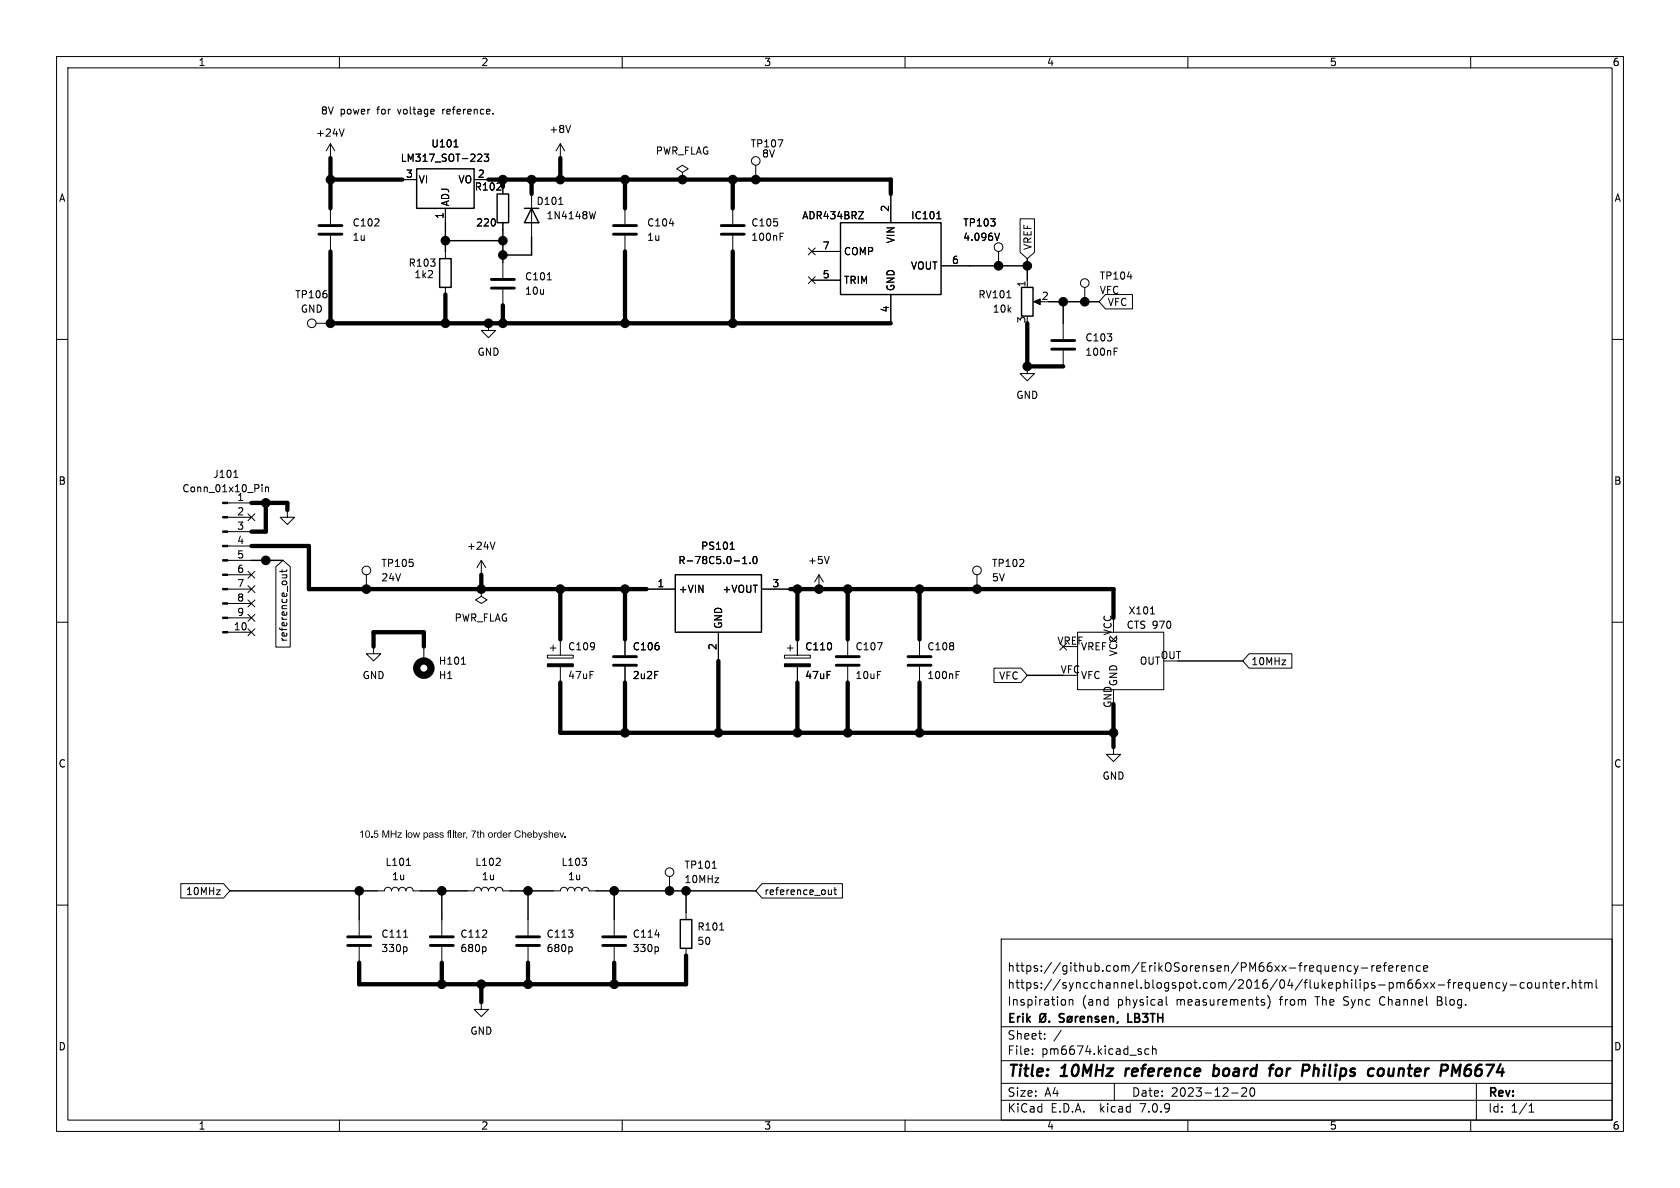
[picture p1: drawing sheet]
<svg xmlns="http://www.w3.org/2000/svg" width="297mm" height="210mm" viewBox="0 0 297 210" stroke-linecap="round" stroke-linejoin="round" font-family="sans-serif">
<g fill="none" stroke="#000" stroke-width=".18">
<path d="M10 10h277v190h-277zM12 12h273v186h-273zM60 10v2M110 10v2M160 10v2M210 10v2M260 10v2M58.4 25.4v2.5M58.4 36.8v2.8M58.4 25.4l-.7 1.3M58.4 25.4l.8 1.3M60.8 22.8l-.4 1.3"/>
<path d="M71.1 31.8h2.6M78.7 36.8v2.6M80.3 26h.7M83.8 31.8h2.6M84.6 27.2l.5 .1 .1 .3-.8 .9h.8M85.6 27.2h.8l-.4 .5 .3 .2v.5l-.2 .1-.5-.1M87.2 20v.2M88.9 33v1.3M88.9 39.4v1.2M94 34.3v7.6M98.8 36.1h.7M99.1 25.4v2.5"/>
<path d="M99.1 25.4l-.8 1.3M99.1 25.4l.7 1.3M100.9 22.2l-.4 1.2M105.3 37.4l-.3 1.3M110.5 36.8v2.8M118.3 39.5h.8M120.6 30.5l1.1-.7-1.1-.6-1 .6 1 .7v1.3M120.6 31.8h.1M129.5 36.8v2.8M133.6 29.2v2.6M137.5 24.7h.9l-.6 1.3M151.8 37.4h.8l-.8 1.3h.8"/>
<path d="M157.5 34.3v5.1M165.6 38.7h.7M165.9 37.6l.1-.2v1.3M180.3 38.7h2.6v5.9l-1.3 1.1-1.3-1.1zM10 60h2M55.9 57.2h2.5M58.4 41.7v2.8M78.7 44.5v1.2M78.7 50.8v1.3M86.4 57.2v1.2h1.2l-1.2 1.3-1.3-1.3h1.3M88.9 46.4v2.7M88.9 51.2v2.8"/>
<path d="M96.8 49.5h.7M110.5 41.7v2.8M129.5 41.7v2.8M137.9 41.8h.4M137.9 41.2h.6M142.9 43.8l1.2 1.3M142.9 48.9l1.2 1.2M143.5 49.5h5.1M143.5 44.5h5.1M144.1 43.8l-1.2 1.3M144.1 48.9l-1.2 1.2M157.5 52.1v5.1"/>
<path d="M166.4 47h5M176.5 44.5v2.5M176.7 41.2l-.4 1.3M178 52.6h.7M181.6 49.5v1.3M183.1 53.3h1M188 57.2v2.7M191.8 50.8v2.5M195.4 52.1h4.8v2.5h-4.8l-1.1-1.3zM199.3 48.9h.8M285 60h2M181.6 64.8v1.2h1.3l-1.3 1.3-1.3-1.3h1.3"/>
<path d="M188 62v2.8M197 62.1h.4M197 61.5h.6M40.2 99.1h4.2M40.2 96.5h4.2M40.2 94h4.2M40.2 91.4h4.2M40.2 88.9h4.2M41.3 84.4h.8M43.8 90.8l1.3 1.2M45.1 90.8l-1.3 1.2M46.3 85.7v.1"/>
<path d="M46.3 86.1v.8M46.9 86.1v.8M46.9 86.2l.2-.1 .3 .1 .1 .7M50.8 90.2v1.2h1.3l-1.3 1.3-1.3-1.3h1.3M85.1 99.1l-.8 1.2M85.1 99.1v2.5M85.1 99.1l.8 1.2M87.5 95.8l-.4 1.3M129.1 97.1h.7M129.3 96l.1-.2v1.3M131.3 99.6h.7M131.3 98.7l.4-.3v1.2"/>
<path d="M132.6 99.5v.1M133.2 98.5l.2-.1a.68 .68 0 0 1 .5 .6 .68 .68 0 0 1-.5 .6l-.2-.1-.1-.3zM146.6 98.4l-.4 1.2M10 110h2M40.2 111.8h4.2M40.2 109.2h4.2M40.2 106.7h4.2M40.2 104.1h4.2M40.2 101.6h4.2M43.8 111.2l1.3 1.2M43.8 101l1.3 1.2M43.8 108.6l1.3 1.2"/>
<path d="M43.8 106.1l1.3 1.2M43.8 103.5l1.3 1.2M45.1 111.2l-1.3 1.2M45.1 101l-1.3 1.2M45.1 108.6l-1.3 1.2M45.1 106.1l-1.3 1.2M45.1 103.5l-1.3 1.2M48.8 100.2l1.2-1.1 1.3 1.1v14.2h-2.5zM49.9 101.6h.8M49.9 100.7v.5M50.6 101.6l.1 .2-.1 .3M50.7 100.7l-.2 .3h-1.1"/>
<path d="M64.8 101.6v2.5M66 114.3v1.3h1.3l-1.3 1.2-1.2-1.2h1.2M74.9 114.3v2.5M81.6 117.4h.7M85.1 104.1v1.3l1 .6-1 .7-1-.7 1-.6M85.1 104.1h.1M96.8 115.8h4.5v.5h-4.5zM97.3 114.6h1M97.8 114v1.1M99.1 113v2.8M99.1 117.9v2.8M110.5 113v2.8"/>
<path d="M110.5 117.9v2.8M114.3 104.1h5.1M127 111.8v5M134.6 104.1h5.1M138.7 115.8h4.6v.5h-4.6zM139.2 114.6h1M139.7 114v1.1M141 113v2.8M141 117.9v2.8M144.8 101.6l-.8 1.3M144.8 101.6v2.5M144.8 101.6l.7 1.3"/>
<path d="M149.9 113v2.8M149.9 117.9v2.8M155.1 113.6h.9l-.6 1.3M162.6 113v2.8M162.6 117.9v2.8M169 119.3h.4M169 118.7h.6M172.7 101.6v2.5M175.7 118.1h4.8l1.1 1.3-1.1 1.3h-4.8zM187.4 113.7l1.2 1.2M188.6 113.7l-1.2 1.2M190.5 111.8h15.2v10.1h-15.2z"/>
<path d="M203.4 108.5h.7M220.8 115.6h7.6v2.5h-7.6l-1.1-1.3zM285 110h2M196.8 132.1v1.3h1.3l-1.3 1.2-1.2-1.2h1.2M10 160h2M32 156.2h7.5l1.1 1.3-1.1 1.3h-7.5zM66.7 157.5h1.2a.64 .64 0 0 1 .7-.7 .64 .64 0 0 1 .6 .7 .64 .64 0 0 1 .6-.7 .64 .64 0 0 1 .7 .7 .64 .64 0 0 1 .6-.7 .64 .64 0 0 1 .7 .7 .64 .64 0 0 1 .6-.7 .64 .64 0 0 1 .6 .7h1.3M71.8 153h.8M82.5 157.5h1.3a.64 .64 0 0 1 .7-.7 .64 .64 0 0 1 .6 .7 .64 .64 0 0 1 .6-.7 .64 .64 0 0 1 .7 .7 .64 .64 0 0 1 .6-.7 .64 .64 0 0 1 .6 .7 .64 .64 0 0 1 .7-.7 .64 .64 0 0 1 .6 .7h1.3M87.7 153h.7M88.4 151.8v.5M97.8 157.5h1.3a.64 .64 0 0 1 .6-.7 .64 .64 0 0 1 .6 .7 .64 .64 0 0 1 .7-.7 .64 .64 0 0 1 .6 .7 .64 .64 0 0 1 .6-.7 .64 .64 0 0 1 .7 .7 .64 .64 0 0 1 .6-.7 .64 .64 0 0 1 .6 .7h1.3"/>
<path d="M102.9 151.7h.8l-.4 .5M103.6 152.3v.6M118.4 154.9v2.6M125.9 153.5h.7M134.7 156.2h14.2v2.6h-14.2l-1.1-1.3zM147 157.3v.9M147 158l-.2 .2-.3-.1M147.4 157.3h.5M147.6 156.9v1.1l.3 .2M285 160h2M63.5 162.6v2.8M63.5 167.4v2.8"/>
<path d="M71.4 165.7h.7M71.7 167.4l.3 .2v.4l-.3 .2M78.1 162.6v2.8M78.1 167.4v2.8M85.1 177.2v1.2h1.3l-1.3 1.3-1.3-1.3h1.3M85.7 167.4l.2 .2v.4l-.2 .2M93.3 162.6v2.8M93.3 167.4v2.8M100.9 167.4l.3 .2v.4l-.3 .2M108.6 162.6v2.8M108.6 167.4v2.8M115.8 165.3h.8"/>
<path d="M116.2 167.4l.2 .2v.4l-.2 .2M121.3 161.3v1.3M121.3 167.6v1.3M127.2 164.4h.8M177 166h108v32h-108zM188.1 176.7l.3 .3v.4l-.3 .3M189 176.8l.2-.1 .4 .1 .1 .9M189 176.7v1M206.2 176.2v1.3l.2 .2M223.2 176.7l.3 .1M223.2 177.2l.3 .1 .1 .2-.2 .2h-.3M224.2 176.1a1.74 1.74 0 0 1-.1 2.2"/>
<path d="M237.3 170.7l.2 .2v.8M238.9 170.8l-.4-.1-.3 .3v.4l.1 .2h.6M239.4 170.7l.3 1M239.7 171.7l-.1 .4-.2 .1M240.1 170.7l-.4 1M240.7 171.1h1.1M242.5 170.7v1M243 170.7l-.3 .1-.2 .2M243.4 171.2l.7-.1-.1-.3-.4-.1-.2 .2 .1 .7h.5M244 176.4l-.1 .4 .1 .7M244.5 170.7h.6M245.1 170.2l-.4 .2v1.3"/>
<path d="M245.5 171.2l.7-.1v-.3l-.5-.1-.2 .2 .1 .7h.6M246.9 170.7v1M247.3 170.7l-.3 .1-.1 .2M247.7 171.2l.8-.1-.1-.3-.4-.1-.3 .2 .1 .7h.6M249.1 170.8l.2-.1 .4 .1v.9M249.1 170.7v1M251.1 170.8l-.4-.1-.3 .3v.4l.1 .2h.6M251.7 171.2l.7-.1-.1-.3-.4-.1-.2 .2v.7h.6M254.1 176.9h.5M254.6 176.2h-.5v1.5h.6M259.8 173.7v1.5M259.8 173.8l-.4-.1-.3 .3v.4l.1 .2h.6"/>
<path d="M260.5 173.7l.1 .9 .4 .1 .2-.1M261.2 173.7v1M261.8 174.2l.7-.1v-.3l-.5-.1-.2 .2 .1 .7h.6M263.2 173.8l.2-.1 .3 .1 .1 .9M263.2 173.7v1M265.2 173.8l-.5-.1-.2 .3v.4l.1 .2h.6M265.7 173.7l.3 1M266 174.7l-.1 .4-.2 .1M266.4 173.7l-.4 1M267 174.1h1.1M269.5 173.8l-.5-.1-.3 .3v.4l.2 .2h.6M270.2 173.8l.3-.1 .3 .3v.4l-.3 .3-.3-.1-.2-.2v-.4z"/>
<path d="M271.5 173.7v.9l.4 .1 .2-.1M272.1 173.7v1M272.8 173.8l.2-.1 .4 .1 .1 .9M272.8 173.7v1M274 173.7h.5M274.2 173.2v1.3l.3 .2M275 174.2l.7-.1-.1-.3-.4-.1-.2 .2v.7h.6M276.3 173.7v1M276.7 173.7l-.2 .1-.2 .2M277.2 174.6v.1M278 173.8l.2-.1 .3 .1 .1 .9M278 173.2v1.5"/>
<path d="M279.1 173.7h.6M279.3 173.2v1.3l.4 .2M280.2 173.8l.4-.1 .2 .2M280.2 173.7v1M280.8 173.9l.2-.2 .4 .1 .1 .9M280.8 173.9v.8M282.2 173.2v1.3l.2 .2M60 198v2M110 198v2M160 198v2M177 194.5h108M177 191.5h108"/>
<path d="M177 187.5h108M177 181.5h108M182.5 186.3v.1M182.5 185.5v.1M184.7 183.6v.1M184.7 182.8v.1M187.6 182.1l-1.3 2M197 191.5v3M203.1 185.5l-.4-.1-.3 .3v.4l.1 .2h.6M203.7 185.5l.3-.1 .3 .1 .1 .9M203.7 184.9v1.5M210 198v2"/>
<path d="M217.7 193.2h1.2M219.5 192.4l.6-.1 .2 .1 .1 .3-.9 1.1h.9M221.2 192.4l.1-.1a.81 .81 0 0 1 .6 .6 .81 .81 0 0 1-.3 .8l-.1 .1a.81 .81 0 0 1-.6-.6 .81 .81 0 0 1 .3-.8zM260 198v2M261 191.5v6.5M270.3 196.6h.9M270.3 195.5l.4-.4v1.5"/>
<circle cx="133.6" cy="28.4" r=".76"/>
<circle cx="55.1" cy="57.1" r=".76"/>
<circle cx="176.5" cy="43.7" r=".76"/>
<circle cx="191.8" cy="50" r=".76"/>
<circle cx="64.8" cy="100.8" r=".76"/>
<circle cx="172.7" cy="100.8" r=".76"/>
<circle cx="118.4" cy="154.2" r=".76"/>
</g>
<path d="M199.1 188.9l-.2 1.3M214.6 189l.2-.1 .6 .1M214.7 188.2l-.3 2M215.3 190a.66 .66 0 0 1-.8 .1M225 188.2h.2M226.3 188.9a.62 .62 0 0 0-.7 .4v.7a.52 .52 0 0 0 .8 .1M232.4 188.2l-.2 2M232.9 188.9l-.6 .2M243.6 189.3a.55 .55 0 0 1 .5-.4 .55 .55 0 0 1 .6 .4l-.1 .5a.57 .57 0 0 1-1 .2M257.4 189.6l.8-1.4-.2 2" fill="none" stroke="#000" stroke-width=".4"/>
<g fill="none" stroke="#000" stroke-width=".3">
<path d="M183.9 179.4a.5 .5 0 0 1 .6-.2 .5 .5 0 0 1 .3 .5v.5a.5 .5 0 0 1-.5 .5 .5 .5 0 0 1-.5-.5zM184.9 179.2l-1.1 1.5M188.1 179.3l-.5-.1-.3 .3 .1 .3 .7 .3v.4l-.3 .2-.5-.1M188.8 179.8l.2-.1 .4 .1 .1 .6-.2 .2-.3 .1-.2-.2zM189.6 179.7l-1 1M190.1 179.7v1M190.6 179.7l-.3 .1-.2 .2M192.3 179.8l.3-.1 .3 .1 .1 .9M192.3 179.7v1M194.2 179.8l-.4-.1-.2 .2 .1 .2 .5 .2v.3h-.6M196.2 179.8l.2-.1 .4 .1v.9M196.2 179.7v1"/>
<path d="M199.4 179.2v1.5h.7M185.5 180.5v.2M191 180.2l.7-.2-.1-.2-.4-.1-.2 .2 .1 .7h.5M194.8 180.2l.8-.2-.1-.2-.4-.1-.3 .2 .1 .7h.6M197.6 180.6l-.1 .3"/>
</g>
<g fill="none" stroke="#000" stroke-width=".25">
<path d="M73.7 29.8h10.1v7h-10.1zM78.7 39.4v5.1M87.9 34.3h2v5.1h-2zM92.7 36.8h2.5M94 36.8l1.2 2.6h-2.5zM148.6 39.4h17.8v12.7h-17.8zM77.7 45.7h2.1v5.1h-2.1zM78.7 42.5h10.2M88.9 40.6v5.8M94 41.9v3.2h-5.1M171.4 47h10.2M180.6 50.8h2v5.1h-2z"/>
<path d="M181.6 45.7v3.8M185.4 53.3h8.9M188 53.3v3.9M44.4 99.1h5.6M47 99.1v.2M119.4 101.6h15.2v10.2h-15.2zM181.6 119.4h6.4M208.3 116.8h11.4M40.6 157.5h26.1M63.5 157.5v5.1M74.3 157.5h8.2M78.1 157.5v5.1"/>
<path d="M90.2 157.5h7.6M93.3 157.5v5.1M105.4 157.5h28.2M108.6 157.5v5.1M121.3 157.5v3.8M120.3 162.6h2v5h-2z"/>
</g>
<g fill="none" stroke="#000" stroke-width=".51">
<path d="M56.4 39.9h4.1M108.5 39.9h4M127.5 39.9h4.1M56.4 41.4h4.1M86.9 50.9h4M86.9 49.4h4M108.5 41.4h4M127.5 41.4h4.1M185.9 61.7h4.1M185.9 60.2h4.1M108.5 117.6h4M108.5 116.1h4"/>
<path d="M147.8 117.6h4.1M147.8 116.1h4.1M160.5 117.6h4.1M160.5 116.1h4.1M61.5 167.1h4M61.5 165.6h4M76.1 167.1h4M76.1 165.6h4M91.3 167.1h4.1M91.3 165.6h4.1M106.6 167.1h4M106.6 165.6h4"/>
</g>
<g fill="#000" stroke="#000" stroke-width=".18">
<path d="M182.8 53.3l1.1-.5v1zM39.4 98.9h.8v.3h-.8zM39.4 96.4h.8v.2h-.8zM39.4 93.9h.8v.2h-.8zM39.4 91.3h.8v.3h-.8zM39.4 88.8h.8v.2h-.8zM39.4 111.6h.8v.3h-.8zM39.4 109.1h.8v.2h-.8zM39.4 106.6h.8v.2h-.8zM39.4 104h.8v.3h-.8zM39.4 101.5h.8v.2h-.8zM96.8 117.3h4.5v.6h-4.5z"/>
<path d="M138.7 117.3h4.6v.6h-4.6z"/>
<circle cx="58.4" cy="31.7" r=".76"/>
<circle cx="88.9" cy="31.7" r=".76"/>
<circle cx="94" cy="31.7" r=".76"/>
<circle cx="99.1" cy="31.7" r=".76"/>
<circle cx="110.5" cy="31.7" r=".76"/>
<circle cx="120.6" cy="31.7" r=".76"/>
<circle cx="129.5" cy="31.7" r=".76"/>
<circle cx="133.6" cy="31.7" r=".76"/>
<circle cx="58.4" cy="57.1" r=".76"/>
<circle cx="78.7" cy="57.1" r=".76"/>
<circle cx="78.7" cy="42.5" r=".76"/>
<circle cx="86.4" cy="57.1" r=".76"/>
<circle cx="88.9" cy="42.5" r=".76"/>
<circle cx="88.9" cy="57.1" r=".76"/>
<circle cx="88.9" cy="45.1" r=".76"/>
<circle cx="110.5" cy="57.1" r=".76"/>
<circle cx="129.5" cy="57.1" r=".76"/>
<circle cx="176.5" cy="47" r=".76"/>
<circle cx="181.6" cy="47" r=".76"/>
<circle cx="188" cy="53.3" r=".76"/>
<circle cx="191.8" cy="53.3" r=".76"/>
<circle cx="181.6" cy="64.8" r=".76"/>
<circle cx="47" cy="88.9" r=".76"/>
<circle cx="47" cy="99.1" r=".76"/>
<circle cx="64.8" cy="104.1" r=".76"/>
<circle cx="85.1" cy="104.1" r=".76"/>
<circle cx="99.1" cy="104.1" r=".76"/>
<circle cx="110.5" cy="104.1" r=".76"/>
<circle cx="141" cy="104.1" r=".76"/>
<circle cx="144.8" cy="104.1" r=".76"/>
<circle cx="149.9" cy="104.1" r=".76"/>
<circle cx="162.6" cy="104.1" r=".76"/>
<circle cx="172.7" cy="104.1" r=".76"/>
<circle cx="110.5" cy="129.5" r=".76"/>
<circle cx="127" cy="129.5" r=".76"/>
<circle cx="141" cy="129.5" r=".76"/>
<circle cx="149.9" cy="129.5" r=".76"/>
<circle cx="162.6" cy="129.5" r=".76"/>
<circle cx="196.8" cy="129.5" r=".76"/>
<circle cx="63.5" cy="157.5" r=".76"/>
<circle cx="78.1" cy="157.5" r=".76"/>
<circle cx="93.3" cy="157.5" r=".76"/>
<circle cx="108.6" cy="157.5" r=".76"/>
<circle cx="118.4" cy="157.5" r=".76"/>
<circle cx="121.3" cy="157.5" r=".76"/>
<circle cx="78.1" cy="174" r=".76"/>
<circle cx="85.1" cy="174" r=".76"/>
<circle cx="93.3" cy="174" r=".76"/>
<circle cx="108.6" cy="174" r=".76"/>
</g>
<circle cx="74.9" cy="118.1" r="1.27" fill="none" stroke="#000" stroke-width="1.3"/>
<g fill="none" stroke="#000" stroke-width=".76">
<path d="M58.4 31.8h12.7M58.4 27.9v8.9M86.4 31.8h71.1v2.5M88.9 31.8v1.2M94 31.8v2.5M99.1 27.9v3.9M110.5 31.8v5M129.5 31.8v5M58.4 44.5v12.7h99.1M78.7 52.1v5.1M88.9 54v3.2M110.5 44.5v12.7"/>
<path d="M129.5 44.5v12.7M181.6 57.2v7.6h6.4M44.4 96.5h10.2v7.6h59.7M44.4 88.9h6.4v1.3M47 88.9v5.1h-2.6M66 114.3v-2.5h8.9v2.5M85.1 101.6v2.5M99.1 104.1v8.9M110.5 104.1v8.9M127 116.8v12.7M139.7 104.1h57.1v5.1M141 104.1v8.9"/>
<path d="M149.9 104.1v8.9M162.6 104.1v8.9M99.1 120.7v8.8h97.7M110.5 120.7v8.8M141 120.7v8.8M149.9 120.7v8.8M162.6 120.7v8.8M196.8 124.5v7.6M78.1 170.2v3.8M85.1 174v3.2M93.3 170.2v3.8M108.6 170.2v3.8"/>
<path d="M121.3 168.9v5.1h-57.8v-3.8"/>
</g>
<g font-size="2.8">
<text x="178" y="190.9">Title:</text>
<text x="187.7" y="190.9">10MHz</text>
<text x="199.8" y="190.9">reference</text>
<text x="216.1" y="190.9">board</text>
<text x="226.9" y="190.9">for</text>
<text x="233.4" y="190.9">Philips</text>
<text x="245.9" y="190.9">counter</text>
<text x="259.5" y="190.9">PM6674</text>
</g>
<g font-size="2.1">
<text x="178" y="172">https://github.com/ErikOSorensen/PM66xx-frequency-reference</text>
<text x="178" y="178">Inspiration</text>
<text x="178" y="175">https://syncchannel.blogspot.com/2016/04/flukephilips-pm66xx-frequency-counter.html</text>
<text x="191.2" y="178">(and</text>
<text x="197.6" y="178">physical</text>
<text x="208.1" y="178">measurements)</text>
<text x="226.6" y="178">from</text>
<text x="233" y="178">The</text>
<text x="238.1" y="178">Sync</text>
<text x="244.6" y="178">Channel</text>
<text x="254.9" y="178">Blog.</text>
<text x="178" y="184">Sheet:</text>
<text x="178" y="181.2">Erik</text>
<text x="200.7" y="181.2">LB3TH</text>
<text x="178" y="186.7">File:</text>
<text x="184.1" y="186.7">pm6674.kicad_sch</text>
<text x="178" y="196.9">KiCad</text>
<text x="178" y="194.1">Size:</text>
<text x="184.7" y="194.1">A4</text>
<text x="185.7" y="196.9">E.D.A.</text>
<text x="194.6" y="196.9">kicad</text>
<text x="200" y="194.1">Date:</text>
<text x="201.8" y="196.9">7.0.9</text>
<text x="207" y="194.1">2023-12-20</text>
<text x="263" y="194.3">Rev:</text>
<text x="263" y="196.9">Id:</text>
<text x="267.1" y="196.9">1/1</text>
</g>
<g font-size="1.8">
<text x="35" y="11.9">1</text>
<text x="85" y="11.9">2</text>
<text x="135" y="11.9">3</text>
<text x="185" y="11.9">4</text>
<text x="235" y="11.9">5</text>
<text x="285" y="11.9">6</text>
<text x="56.6" y="20.3">8V</text>
<text x="60.1" y="20.3">power</text>
<text x="66.8" y="20.3">for</text>
<text x="70.6" y="20.3">voltage</text>
<text x="78.7" y="20.3">reference.</text>
<text x="97" y="23.7">+8V</text>
<text x="55.8" y="24.4">+24V</text>
<text x="70.7" y="28.8">LM317_SOT-223</text>
<text x="76.2" y="26.3">U101</text>
<text x="115.8" y="27.5">PWR_FLAG</text>
<text x="132.6" y="26.3">TP107</text>
<text x="134.6" y="28">8V</text>
<text x="10.3" y="35.9">A</text>
<text x="71.7" y="31.5">3</text>
<text x="73.9" y="32.6">VI</text>
<text x="80.9" y="32.6">VO</text>
<text x="83.8" y="33.9">R102</text>
<text x="84.4" y="31.5">2</text>
<text x="285.3" y="35.9">A</text>
<text x="62.2" y="40.2">C102</text>
<text x="78.5" y="38.8" transform="rotate(-90 78.5 38.8)">1</text>
<text x="79.6" y="36.6" transform="rotate(-90 79.6 36.6)">ADJ</text>
<text x="84.1" y="40.2">220</text>
<text x="94.8" y="36.4">D101</text>
<text x="96.5" y="39">1N4148W</text>
<text x="114.3" y="40.2">C104</text>
<text x="132.7" y="40.2">C105</text>
<text x="141.7" y="39">ADR434BRZ</text>
<text x="157.2" y="37.5" transform="rotate(-90 157.2 37.5)">2</text>
<text x="161" y="39">IC101</text>
<text x="170.2" y="40.2">TP103</text>
<text x="62.2" y="42.8">1u</text>
<text x="72.1" y="47.3">R103</text>
<text x="114.3" y="42.8">1u</text>
<text x="132.7" y="42.8">100nF</text>
<text x="145.3" y="44.2">7</text>
<text x="149.1" y="45.3">COMP</text>
<text x="158.3" y="43.1" transform="rotate(-90 158.3 43.1)">VIN</text>
<text x="160.9" y="47.9">VOUT</text>
<text x="168.2" y="46.7">6</text>
<text x="170.2" y="42.8">4.096V</text>
<text x="182.6" y="44.3" transform="rotate(-90 182.6 44.3)">VREF</text>
<text x="52.1" y="52.9">TP106</text>
<text x="73.2" y="49.4">1k2</text>
<text x="92.7" y="49.8">C101</text>
<text x="92.7" y="52.3">10u</text>
<text x="145.3" y="49.3">5</text>
<text x="149.1" y="50.4">TRIM</text>
<text x="158.3" y="51.6" transform="rotate(-90 158.3 51.6)">GND</text>
<text x="172.9" y="52.9">RV101</text>
<text x="181.4" y="50.9" transform="rotate(-90 181.4 50.9)">1</text>
<text x="184.1" y="53.1">2</text>
<text x="194.3" y="49.6">TP104</text>
<text x="194.3" y="52.2">VFC</text>
<text x="53.1" y="55.5">GND</text>
<text x="157.2" y="55.3" transform="rotate(-90 157.2 55.3)">4</text>
<text x="175.4" y="55.5">10k</text>
<text x="181.4" y="57.2" transform="rotate(-90 181.4 57.2)">3</text>
<text x="195.7" y="54.3">VFC</text>
<text x="84.3" y="63.1">GND</text>
<text x="191.8" y="60.6">C103</text>
<text x="191.8" y="63.1">100nF</text>
<text x="179.6" y="70.7">GND</text>
<text x="10.3" y="85.9">B</text>
<text x="32.1" y="87.2">Conn_01x10_Pin</text>
<text x="37.6" y="84.7">J101</text>
<text x="41.8" y="88.6">1</text>
<text x="285.3" y="85.9">B</text>
<text x="41.8" y="91.2">2</text>
<text x="41.8" y="93.7">3</text>
<text x="41.8" y="96.3">4</text>
<text x="41.8" y="98.8">5</text>
<text x="41.8" y="101.3">6</text>
<text x="67.3" y="100.4">TP105</text>
<text x="82.4" y="97.4">+24V</text>
<text x="119.8" y="99.9">R-78C5.0-1.0</text>
<text x="123.8" y="97.4">PS101</text>
<text x="142.7" y="99.9">+5V</text>
<text x="175.3" y="100.4">TP102</text>
<text x="41.8" y="103.9">7</text>
<text x="41.8" y="106.4">8</text>
<text x="67.3" y="103">24V</text>
<text x="116.1" y="103.9">1</text>
<text x="119.9" y="105">+VIN</text>
<text x="127.6" y="105">+VOUT</text>
<text x="136.5" y="103.9">3</text>
<text x="175.3" y="103">5V</text>
<text x="41.2" y="111.5">10</text>
<text x="41.8" y="109">9</text>
<text x="51" y="113.6" transform="rotate(-90 51 113.6)">reference_out</text>
<text x="80.3" y="110.1">PWR_FLAG</text>
<text x="127.9" y="111.3" transform="rotate(-90 127.9 111.3)">GND</text>
<text x="196.6" y="112.4" transform="rotate(-90 196.6 112.4)">VCC</text>
<text x="199.1" y="111.4">CTS 970</text>
<text x="199.4" y="108.8">X101</text>
<text x="77.5" y="117.7">H101</text>
<text x="100.3" y="115.2">C109</text>
<text x="111.8" y="115.2">C106</text>
<text x="126.7" y="115" transform="rotate(-90 126.7 115)">2</text>
<text x="142.2" y="115.2">C110</text>
<text x="151.1" y="115.2">C107</text>
<text x="163.8" y="115.2">C108</text>
<text x="186.8" y="114">VREF</text>
<text x="187.4" y="119.1">VFC</text>
<text x="191" y="115.2">VREF</text>
<text x="197.7" y="116.1" transform="rotate(-90 197.7 116.1)">VCC</text>
<text x="201.4" y="117.7">OUT</text>
<text x="205.1" y="116.6">OUT</text>
<text x="221.1" y="117.8">10MHz</text>
<text x="64" y="120.2">GND</text>
<text x="77.5" y="120.2">H1</text>
<text x="100.3" y="120.2">47uF</text>
<text x="111.8" y="120.2">2u2F</text>
<text x="142.2" y="120.2">47uF</text>
<text x="151.1" y="120.2">10uF</text>
<text x="163.8" y="120.2">100nF</text>
<text x="176.5" y="120.3">VFC</text>
<text x="191" y="120.2">VFC</text>
<text x="196.6" y="125.2" transform="rotate(-90 196.6 125.2)">GND</text>
<text x="197.7" y="121.4" transform="rotate(-90 197.7 121.4)">GND</text>
<text x="10.3" y="135.9">C</text>
<text x="285.3" y="135.9">C</text>
<text x="194.8" y="138">GND</text>
<text x="63.5" y="148.3">10.5 MHz low pass filter, 7th order Chebyshev.</text>
<text x="68.1" y="153.3">L101</text>
<text x="69.2" y="155.8">1u</text>
<text x="83.9" y="153.3">L102</text>
<text x="85.1" y="155.8">1u</text>
<text x="99.2" y="153.3">L103</text>
<text x="100.3" y="155.8">1u</text>
<text x="120.9" y="153.8">TP101</text>
<text x="32.8" y="158.4">10MHz</text>
<text x="120.9" y="156.3">10MHz</text>
<text x="135" y="158.4">reference_out</text>
<text x="67.3" y="166">C111</text>
<text x="81.3" y="166">C112</text>
<text x="96.5" y="166">C113</text>
<text x="111.8" y="166">C114</text>
<text x="123.2" y="164.7">R101</text>
<text x="123.2" y="167.2">50</text>
<text x="67.3" y="168.5">330p</text>
<text x="81.3" y="168.5">680p</text>
<text x="96.5" y="168.5">680p</text>
<text x="111.8" y="168.5">330p</text>
<text x="10.3" y="185.9">D</text>
<text x="83.1" y="183.1">GND</text>
<text x="285.3" y="185.9">D</text>
<text x="35" y="199.9">1</text>
<text x="85" y="199.9">2</text>
<text x="135" y="199.9">3</text>
<text x="185" y="199.9">4</text>
<text x="235" y="199.9">5</text>
<text x="285" y="199.9">6</text>
</g>
</svg>
